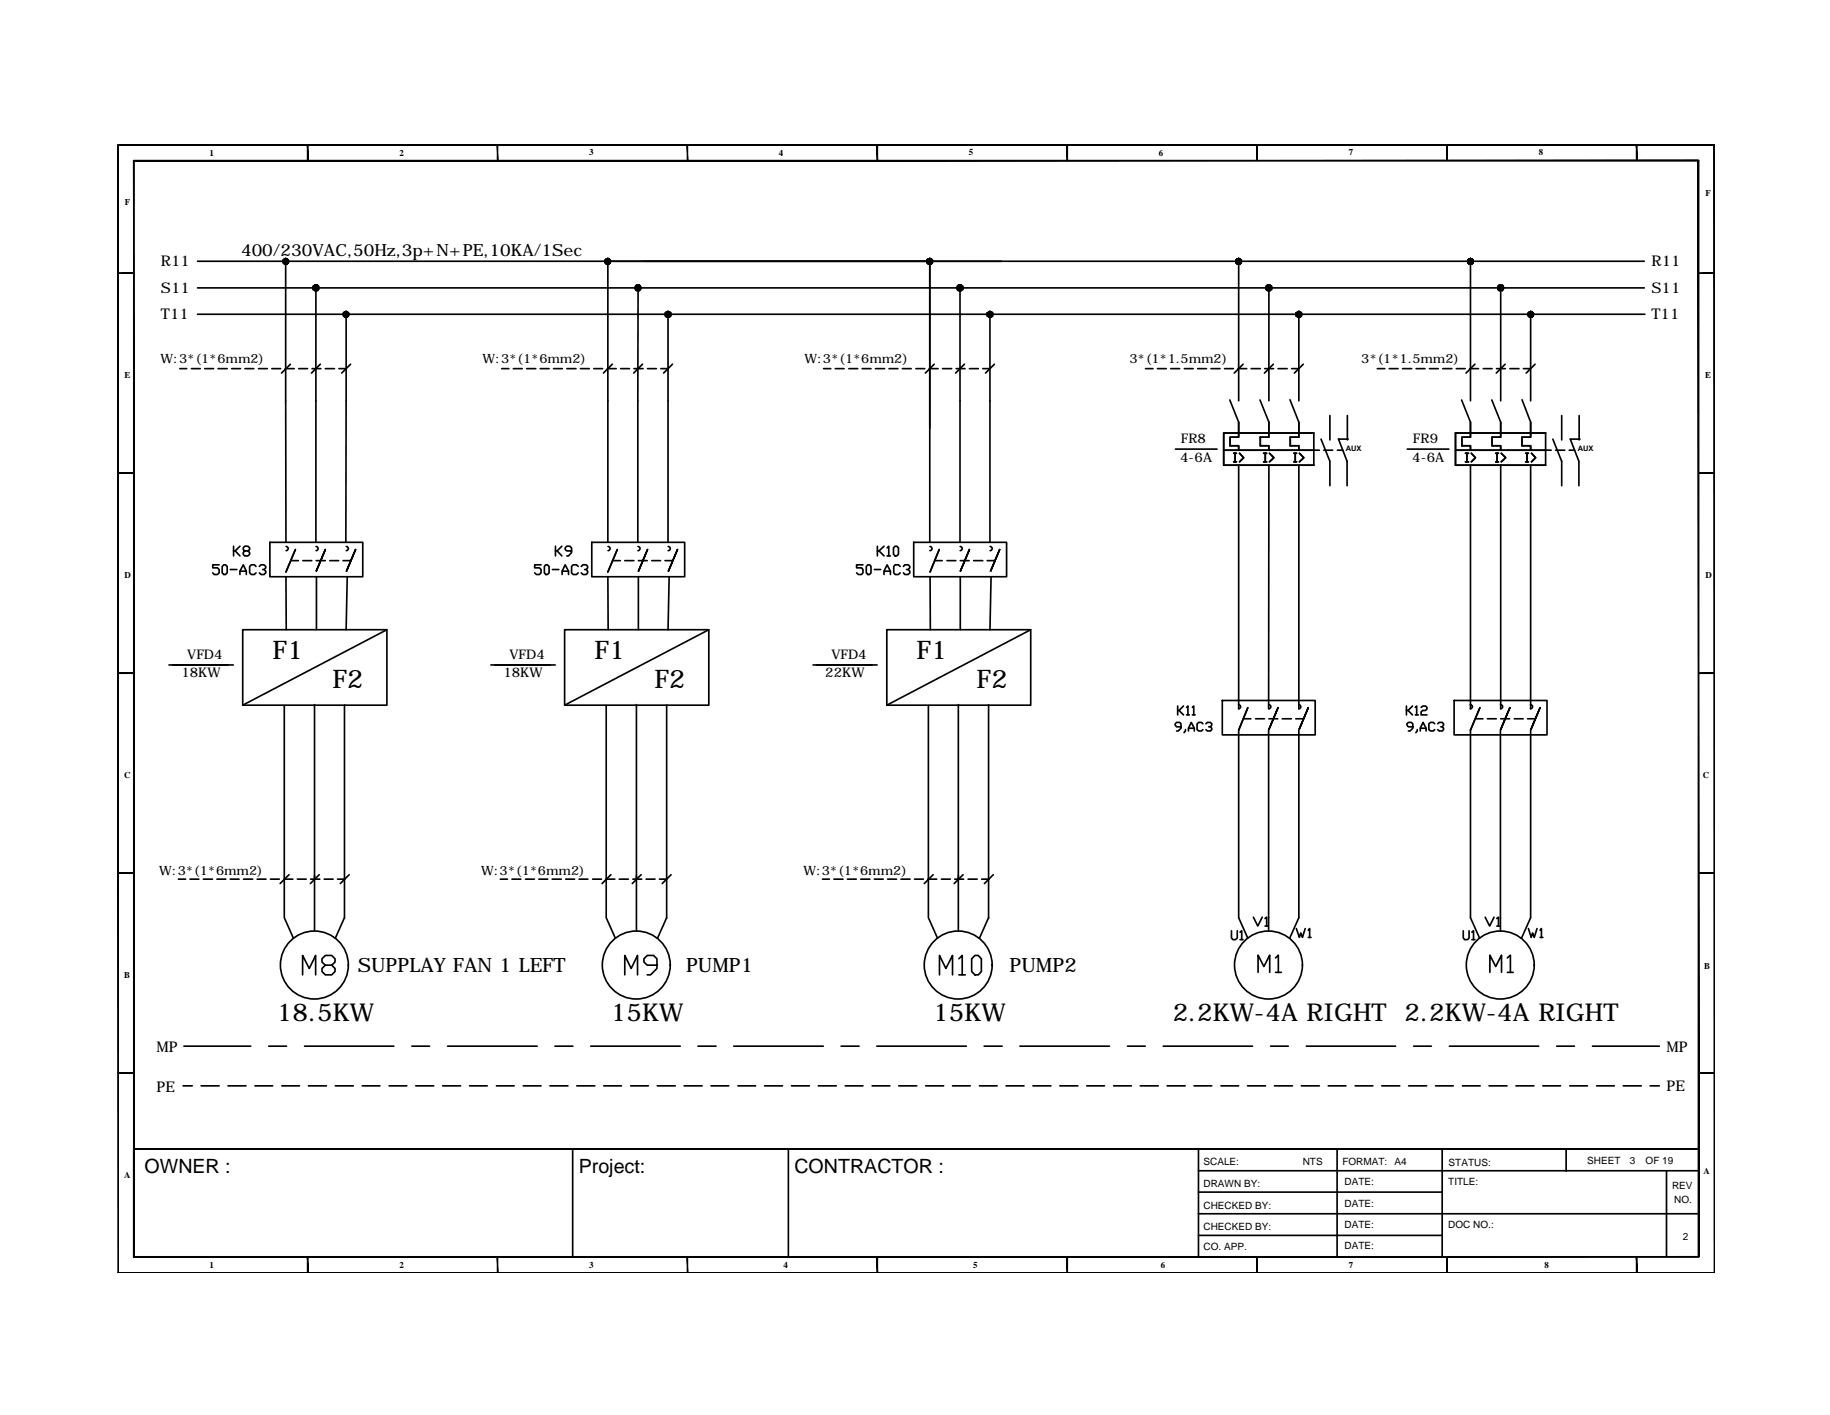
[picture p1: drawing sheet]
<svg xmlns="http://www.w3.org/2000/svg" width="279mm" height="216mm" viewBox="0 0 279 216" stroke-linecap="round" stroke-linejoin="round" font-family="sans-serif">
<!-- layer: FRAME -->
<g fill="#000" stroke="#000" stroke-width=".15">
<path d="M18 22.1v.1l243.8-.1zM18 22.2l243.8-.1v.1z"/>
<path d="M20.4 24.5l.1 167.3v-167.3zM20.4 24.5l.1 167.3h-.1z"/>
<path d="M46.9 22.1l.1 2.4v-2.4zM46.9 22.1l.1 2.4h-.1z"/>
<path d="M75.9 22.1l.1 2.4v-2.4zM75.9 22.1l.1 2.4h-.1z"/>
<path d="M104.9 22.1l.1 2.4v-2.4zM104.9 22.1l.1 2.4h-.1z"/>
<path d="M133.9 22.1l.1 2.4v-2.4zM133.9 22.1l.1 2.4h-.1z"/>
<path d="M162.9 22.1l.1 2.4v-2.4zM162.9 22.1l.1 2.4h-.1z"/>
<path d="M191.9 22.1l.1 2.4v-2.4zM191.9 22.1l.1 2.4h-.1z"/>
<path d="M220.9 22.1l.1 2.4v-2.4zM220.9 22.1l.1 2.4h-.1z"/>
<path d="M249.8 22.1l.2 2.4v-2.4zM249.8 22.1l.2 2.4h-.2z"/>
<path d="M20.4 24.6h238.9v-.1zM20.4 24.5h238.9l-238.9 .1z"/>
<path d="M261.7 22.1l.1 172.1zM261.7 22.1l.1 172.1z"/>
<path d="M18 41.6v.1l2.4-.1zM18 41.7l2.4-.1v.1z"/>
<path d="M259.3 41.6v.1l2.5-.1zM259.3 41.7l2.5-.1v.1z"/>
<path d="M18 72.1v.1l2.4-.1zM18 72.2l2.4-.1v.1z"/>
<path d="M259.3 72.1v.1l2.5-.1zM259.3 72.2l2.5-.1v.1z"/>
<path d="M18 102.6v.2l2.4-.2zM18 102.8l2.4-.2v.2z"/>
<path d="M259.3 102.6v.2l2.5-.2zM259.3 102.8l2.5-.2v.2z"/>
<path d="M18 133.2v.1l2.4-.1zM18 133.3l2.4-.1v.1z"/>
<path d="M259.3 133.2v.1l2.5-.1zM259.3 133.3l2.5-.1v.1z"/>
<path d="M18 163.7v.1l2.4-.1zM18 163.8l2.4-.1v.1z"/>
<path d="M259.3 163.7v.1l2.5-.1zM259.3 163.8l2.5-.1v.1z"/>
<path d="M18 22.1v172.1h.1zM18 22.1h.1v172.1z"/>
<path d="M20.4 191.7v.1l238.9-.1zM20.4 191.8l238.9-.1v.1z"/>
<path d="M46.9 191.8l.1 2.4v-2.4zM46.9 191.8l.1 2.4h-.1z"/>
<path d="M75.9 191.8l.1 2.4v-2.4zM75.9 191.8l.1 2.4h-.1z"/>
<path d="M104.9 191.8l.1 2.4v-2.4zM104.9 191.8l.1 2.4h-.1z"/>
<path d="M133.9 191.8v2.4h.1zM133.9 191.8h.1v2.4z"/>
<path d="M162.9 191.8l.1 2.4v-2.4zM162.9 191.8l.1 2.4h-.1z"/>
<path d="M191.9 191.8l.1 2.4v-2.4zM191.9 191.8l.1 2.4h-.1z"/>
<path d="M220.9 191.8l.1 2.4v-2.4zM220.9 191.8l.1 2.4h-.1z"/>
<path d="M249.8 191.8l.2 2.4v-2.4zM249.8 191.8l.2 2.4h-.2z"/>
<path d="M259.3 24.5v167.3h.1zM259.3 24.5h.1v167.3z"/>
<path d="M18 194.2h243.8zM18 194.2h243.8z"/>
</g>
<path d="M20.4 175.3h238.9zM20.4 175.3v16.5M183 178.6h76.2M183 175.3v16.5M183 181.9h37.2M183 185.2h76.2M183 188.5h37.2" fill="none" stroke="#000" stroke-width=".25"/>
<!-- layer: 0 -->
<g fill="none" stroke="#000" stroke-width=".25">
<path d="M30.2 39.9h220.9M43.6 39.9l.1 42.8M142 39.9v42.8M189.1 39.9v21.3M224.5 39.9v21.3M27.4 56.2h1.1M29.2 56.2h1.4M30.2 47.9h220.9M30.2 43.9h220.9M31.3 56.2h1.3M33.3 56.2h1.4M35.4 56.2h1.3"/>
<path d="M37.4 56.2h1.3M39.5 56.2h1.3M41.5 56.2h1.4M43.5 56.2h1.4M44.3 55.6l-1.3 1.3M45.6 56.2h1.4M47.6 56.2h1.4M48.2 43.9v38.8M48.9 55.6l-1.3 1.3M49.7 56.2h1.4M51.7 56.2h1.1M52.8 47.9v34.8"/>
<path d="M53.5 55.6l-1.3 1.3M76.6 56.2h1.1M78.4 56.2h1.3M80.4 56.2h1.4M82.5 56.2h1.3M84.5 56.2h1.4M86.5 56.2h1.4M88.6 56.2h1.4M90.6 56.2h1.4M92.7 56.2h1.4M93.5 55.6l-1.4 1.3M94.8 56.2h1.3"/>
<path d="M96.8 56.2h1.4M97.4 43.9v38.8M98.1 55.6l-1.4 1.3M98.9 56.2h1.3M100.9 56.2h1.1M102 47.9v34.8M102.7 55.6l-1.4 1.3M125.7 56.2h1.1M127.5 56.2h1.4M129.6 56.2h1.4M131.6 56.2h1.4M133.7 56.2h1.4"/>
<path d="M135.7 56.2h1.4M137.8 56.2h1.3M139.8 56.2h1.4M141.9 56.2h1.3M142.6 55.6l-1.3 1.3M143.9 56.2h1.4M146 56.2h1.3M146.6 43.9v38.8M147.2 55.6l-1.3 1.3M148 56.2h1.4M150 56.2h1.1M151.1 47.9v34.8"/>
<path d="M151.8 55.6l-1.3 1.3M174.9 56.2h1.1M176.7 56.2h1.4M178.7 56.2h1.4M180.8 56.2h1.4M182.9 56.2h1.3M184.9 56.2h1.4M187 56.2h1.3M189 56.2h1.3M189.8 55.6l-1.4 1.3M191 56.2h1.4M193.1 56.2h1.4"/>
<path d="M193.7 43.9v17.3M194.4 55.6l-1.3 1.3M195.1 56.2h1.4M197.2 56.2h1.1M198.3 47.9v13.3M199 55.6l-1.4 1.3M210.3 56.2h1.1M212.1 56.2h1.4M214.1 56.2h1.4M216.2 56.2h1.4M218.2 56.2h1.4M220.3 56.2h1.4"/>
<path d="M222.3 56.2h1.4M224.4 56.2h1.3M225.2 55.6l-1.4 1.3M226.5 56.2h1.3M228.5 56.2h1.3M229.1 43.9v17.3M229.8 55.6l-1.4 1.3M230.5 56.2h1.4M232.6 56.2h1.1M233.7 47.9v13.3M234.4 55.6l-1.4 1.3M142 65.3v-25.4h-49.2v42.8"/>
<path d="M186.8 66.1h13.8v4.9h-13.8zM186.8 68.7h13.8M189.1 64.4v2.3h-1.3v1.3M189.1 71v37.1M193.7 64.4v2.3h-1.3v1.3M193.7 71v37.1M198.3 64.4v2.3h-1.3v1.3M198.3 71v37.1a.32 .32 0 0 0 .3-.3 .32 .32 0 0 0-.3-.3M202.1 68.7h1.4M203 63.4v3.7M203 70.4v3.7M204.2 68.7h.8"/>
<path d="M204.4 67h1.4M205.7 70.4v3.7M205.7 63.4v3.7M222.2 66.1h13.8v4.9h-13.8zM222.2 68.7h13.8M224.5 64.4v2.3h-1.3v1.3M224.5 71v37.1M229.1 64.4v2.3h-1.3v1.3M229.1 71v37.1M233.7 64.4v2.3h-1.3v1.3M233.7 71v37.1M237.5 68.7h1.4"/>
<path d="M238.4 63.4v3.7M238.4 70.4v3.7M239.6 68.7h.8M239.7 67h1.5M241.1 70.4v3.7M241.1 63.4v3.7M37.1 96.1h22v11.5h-22zM41.2 82.7h14.2v5.3h-14.2zM43.7 88v8.1M43.7 83.4a.32 .32 0 0 1 .3 .3 .32 .32 0 0 1-.3 .3M44.4 85.5h1.2M45.1 83.8l-1.4 3.5"/>
<path d="M46.2 85.5h1.4M48.3 83.4a.32 .32 0 0 1 .3 .3 .32 .32 0 0 1-.3 .3M48.3 85.5h1.4M48.3 88v8.1M49.7 83.8l-1.5 3.5 1.5-3.5M50.3 85.5h1.4M52.4 85.5h1.2M52.9 83.4a.32 .32 0 0 1 .3 .3 .32 .32 0 0 1-.3 .3M53 88l-.2 8.1M54.3 83.8l-1.5 3.5 1.5-3.5M59.1 96.1l-22 11.5M86.2 96.1h22v11.5h-22z"/>
<path d="M90.4 82.7h14.1v5.3h-14.1zM92.8 88l.1 8.1M92.8 83.4a.32 .32 0 0 1 .3 .3 .32 .32 0 0 1-.3 .3M93.5 85.5h1.2M94.2 83.8l-1.4 3.5M95.4 85.5h1.4M97.4 83.4a.32 .32 0 0 1 .3 .3 .32 .32 0 0 1-.3 .3M97.5 85.5h1.3M97.5 88v8.1M98.9 83.8l-1.5 3.5 1.5-3.5M99.5 85.5h1.4M101.5 85.5h1.2"/>
<path d="M102 83.4a.32 .32 0 0 1 .3 .3 .32 .32 0 0 1-.3 .3M102.2 88l-.2 8.1M103.4 83.8l-1.4 3.5 1.4-3.5M108.2 96.1l-22 11.5M135.4 96.1h22v11.5h-22zM139.5 82.7h14.2v5.3h-14.2zM142 83.4a.32 .32 0 0 1 .3 .3 .32 .32 0 0 1-.3 .3M142 88v8.1M142.7 85.5h1.2M143.4 83.8l-1.4 3.5M144.6 85.5h1.3M146.6 83.4a.32 .32 0 0 1 .3 .3 .32 .32 0 0 1-.3 .3"/>
<path d="M146.6 85.5h1.4M146.6 88v8.1M148 83.8l-1.4 3.5 1.4-3.5M148.6 85.5h1.4M150.7 85.5h1.2M151.2 83.4a.32 .32 0 0 1 .3 .3 .32 .32 0 0 1-.3 .3M151.3 88l-.2 8.1M152.6 83.8l-1.4 3.5 1.4-3.5M157.4 96.1l-22 11.5M25.8 101.5h9.8M43.4 107.6v32.3M48 107.5v34.6"/>
<path d="M52.6 107.6v32.5M74.9 101.5h9.9M92.6 107.6v32.3M97.2 107.5v34.6M101.8 107.6v32.5M124.1 101.5h9.8M141.7 107.6v32.3M146.3 107.5v34.6M150.9 107.6v32.5M186.6 106.9h14.2v5.2h-14.2zM189.1 107.5a.32 .32 0 0 1 .3 .3 .32 .32 0 0 1-.3 .3M189.8 109.7h1.2"/>
<path d="M190.5 108l-1.4 3.4v28.6M191.7 109.7h1.4M193.7 111.4v28.6M193.7 107.5a.32 .32 0 0 1 .3 .3 .32 .32 0 0 1-.3 .3M193.7 109.7h1.4M195.1 108l-1.4 3.4 1.4-3.4M195.8 109.7h1.4M197.8 109.7h1.2M198.3 111.4v28.6M199.7 108l-1.4 3.4 1.4-3.4M222 106.9h14.2v5.2h-14.2zM224.5 107.5a.32 .32 0 0 1 .3 .3 .32 .32 0 0 1-.3 .3"/>
<path d="M225.2 109.7h1.2M225.9 108l-1.4 3.4v28.6M227.1 109.7h1.3M229.1 111.4v28.6M229.1 107.5a.32 .32 0 0 1 .3 .3 .32 .32 0 0 1-.3 .3M229.1 109.7h1.4M230.5 108l-1.4 3.4 1.4-3.4M231.2 109.7h1.4M233.2 109.7h1.2M233.7 107.5a.32 .32 0 0 1 .3 .3 .32 .32 0 0 1-.3 .3M233.7 111.4v28.6M235.1 108l-1.4 3.4 1.4-3.4"/>
<path d="M27.2 134.1h1.1M29 134.1h1.4M31 134.1h1.4M33.1 134.1h1.4M35.2 134.1h1.3M37.2 134.1h1.4M39.3 134.1h1.3M41.3 134.1h1.3M43.4 134.1h1.3M44.1 133.5l-1.3 1.3M45.4 134.1h1.4M47.4 134.1h1.4"/>
<path d="M48.7 133.5l-1.3 1.3M49.5 134.1h1.4M51.5 134.1h1.1M53.3 133.5l-1.3 1.3M76.4 134.1h1.1M78.2 134.1h1.3M80.2 134.1h1.4M82.3 134.1h1.3M84.3 134.1h1.4M86.4 134.1h1.3M88.4 134.1h1.4M90.5 134.1h1.3"/>
<path d="M92.5 134.1h1.4M93.3 133.5l-1.4 1.3M94.5 134.1h1.4M96.6 134.1h1.4M97.9 133.5l-1.4 1.3M98.7 134.1h1.3M100.7 134.1h1.1M102.5 133.5l-1.4 1.3M125.6 134.1h1M127.3 134.1h1.4M129.4 134.1h1.3M131.4 134.1h1.4"/>
<path d="M133.5 134.1h1.3M135.5 134.1h1.4M137.6 134.1h1.4M139.6 134.1h1.4M141.7 134.1h1.3M142.5 133.5l-1.4 1.3M143.7 134.1h1.4M145.8 134.1h1.3M147 133.5l-1.3 1.3M147.8 134.1h1.4M149.9 134.1h1.1M151.7 133.5l-1.4 1.3"/>
<path d="M28.1 159.6h10.2M41 159.6h2.7M43.4 140l1.4 3.2M46.5 159.6h13.6M52.6 140l-1.4 3.2M62.9 159.6h2.7M68.3 159.6h13.7M84.7 159.6h2.8M90.2 159.6h13.7M92.6 140l1.4 3.2M101.8 140l-1.4 3.2M106.6 159.6h2.7"/>
<path d="M112 159.6h13.7M128.4 159.6h2.8M133.9 159.6h13.6M141.7 140l1.4 3.2M150.3 159.6h2.7M150.9 140l-1.4 3.2M155.7 159.6h13.7M172.1 159.6h2.8M177.6 159.6h13.6M194 159.6h2.7M199.4 159.6h13.7M215.8 159.6h2.7"/>
<path d="M221.3 159.6h13.6M237.7 159.6h2.7M243.1 159.6h10.2M28 165.7h1.4M30.7 165.7h2.8M34.8 165.7h2.8M38.9 165.7h2.7M43 165.7h2.7M47.1 165.7h2.7M51.2 165.7h2.7M55.3 165.7h2.7M59.4 165.7h2.7"/>
<path d="M63.5 165.7h2.7M67.6 165.7h2.7M71.7 165.7h2.7M75.8 165.7h2.7M79.9 165.7h2.7M84 165.7h2.7M87.4 175.3v16.4M88.1 165.7h2.7M92.2 165.7h2.7M96.3 165.7h2.7M100.3 165.7h2.8M104.5 165.7h2.7"/>
<path d="M108.6 165.7h2.7M112.7 165.7h2.7M116.7 165.7h2.8M120.4 175.3v16.4M120.8 165.7h2.8M124.9 165.7h2.8M129 165.7h2.8M133.2 165.7h2.7M137.2 165.7h2.8M141.3 165.7h2.8M145.4 165.7h2.7M149.5 165.7h2.7"/>
<path d="M153.6 165.7h2.8M157.7 165.7h2.8M161.8 165.7h2.8M165.9 165.7h2.7M170 165.7h2.7M174.1 165.7h2.7M178.2 165.7h2.7M182.3 165.7h2.7M186.4 165.7h2.7M190.5 165.7h2.7M194.6 165.7h2.7M198.7 165.7h2.7"/>
<path d="M202.8 165.7h2.7M204.1 175.3v16.5M206.9 165.7h2.7M211 165.7h2.7M215.1 165.7h2.7M219.2 165.7h2.7M220.2 175.3v16.5M223.3 165.7h2.7M227.3 165.7h2.8M231.5 165.7h2.7M235.6 165.7h2.7M239.1 175.4v3.3"/>
<path d="M239.7 165.7h2.7M243.8 165.7h2.7M247.8 165.7h2.8M251.9 165.7h1.4M254.4 178.6v13.2"/>
<circle cx="48" cy="147.2" r="5.2"/>
<circle cx="97.1" cy="147.2" r="5.2"/>
<circle cx="146.3" cy="147.2" r="5.2"/>
<circle cx="193.7" cy="147.2" r="5.2"/>
<circle cx="229.1" cy="147.2" r="5.2"/>
</g>
<!-- layer: SYMBOL -->
<g fill="none" stroke="#000" stroke-width=".25">
<path d="M179.5 68.5h6.3M187.8 61l1.3 3.4M192.4 61l1.3 3.4M196.9 61l1.4 3.4M201.7 67l1.3 3.4M204.4 67l1.3 3.4M214.9 68.5h6.3M223.2 61l1.3 3.4M227.8 61l1.3 3.4M232.4 61l1.3 3.4M237.1 67l1.3 3.4M239.7 67l1.4 3.4"/>
<path d="M26.3 101.5h8.5M75.5 101.5h8.5M124.7 101.5h8.5"/>
</g>
<!-- layer: 0 -->
<g fill="#000" stroke="#000" stroke-width=".15">
<path d="M43.2 39.9v.2l.4-.2zM43.2 40.1l.4-.2-.2 .4zM43.6 39.9l-.2 .4 .2 .1z"/>
<path d="M43.2 39.9v.2l.4-.2zM43.2 40.1l.4-.2-.2 .4zM43.6 39.9l-.2 .4 .2 .1z"/>
<path d="M43.3 39.9v.2l.3-.2zM43.3 40.1l.3-.2-.2 .3zM43.6 39.9l-.2 .3h.2z"/>
<path d="M43.3 39.9v.2l.3-.2zM43.3 40.1l.3-.2-.2 .3zM43.6 39.9l-.2 .3h.2z"/>
<path d="M43.4 39.6l.2 .3v-.4zM43.4 39.6l.2 .3-.3-.2zM43.3 39.7v.2h.3z"/>
<path d="M43.4 39.5l.2 .4v-.5zM43.4 39.5l.2 .4-.4-.2zM43.2 39.7v.2h.4z"/>
<path d="M43.4 39.6l.2 .3v-.4zM43.4 39.6l.2 .3-.3-.2zM43.3 39.7v.2h.3z"/>
<path d="M43.4 39.5l.2 .4v-.5zM43.4 39.5l.2 .4-.4-.2zM43.2 39.7v.2h.4z"/>
<path d="M43.6 39.9h.4v-.2zM43.8 39.6l.2 .1-.4 .2zM43.6 39.5v.4l.2-.3z"/>
<path d="M43.6 39.9h.4v-.2zM43.8 39.6l.2 .1-.4 .2zM43.6 39.5v.4l.2-.3z"/>
<path d="M43.6 39.9h.5l-.1-.2zM43.9 39.5l.1 .2-.4 .2zM43.6 39.4v.5l.3-.4z"/>
<path d="M43.6 39.9h.5l-.1-.2zM43.9 39.5l.1 .2-.4 .2zM43.6 39.4v.5l.3-.4z"/>
<path d="M92.3 39.9l.1 .2 .4-.2zM92.4 40.1l.4-.2-.2 .4zM92.8 39.9l-.2 .4 .2 .1z"/>
<path d="M92.3 39.9l.1 .2 .4-.2zM92.4 40.1l.4-.2-.2 .4zM92.8 39.9l-.2 .4 .2 .1z"/>
<path d="M92.4 39.9l.1 .2 .3-.2zM92.5 40.1l.3-.2-.2 .3zM92.8 39.9l-.2 .3h.2z"/>
<path d="M92.4 39.9l.1 .2 .3-.2zM92.5 40.1l.3-.2-.2 .3zM92.8 39.9l-.2 .3h.2z"/>
<path d="M92.6 39.6l.2 .3v-.4zM92.6 39.6l.2 .3-.3-.2zM92.5 39.7l-.1 .2h.4z"/>
<path d="M92.6 39.5l.2 .4v-.5zM92.6 39.5l.2 .4-.4-.2zM92.4 39.7l-.1 .2h.5z"/>
<path d="M92.6 39.6l.2 .3v-.4zM92.6 39.6l.2 .3-.3-.2zM92.5 39.7l-.1 .2h.4z"/>
<path d="M92.6 39.5l.2 .4v-.5zM92.6 39.5l.2 .4-.4-.2zM92.4 39.7l-.1 .2h.5z"/>
<path d="M92.8 39.9h.3v-.2zM93 39.6l.1 .1-.3 .2zM92.8 39.5v.4l.2-.3z"/>
<path d="M92.8 39.9h.3v-.2zM93 39.6l.1 .1-.3 .2zM92.8 39.5v.4l.2-.3z"/>
<path d="M92.8 39.9h.5l-.1-.2zM93 39.5l.2 .2-.4 .2zM92.8 39.4v.5l.2-.4z"/>
<path d="M92.8 39.9h.5l-.1-.2zM93 39.5l.2 .2-.4 .2zM92.8 39.4v.5l.2-.4z"/>
<path d="M141.5 39.9v.2l.5-.2zM141.5 40.1l.5-.2-.3 .4zM142 39.9l-.3 .4 .3 .1z"/>
<path d="M141.5 39.9v.2l.5-.2zM141.5 40.1l.5-.2-.3 .4zM142 39.9l-.3 .4 .3 .1z"/>
<path d="M141.6 39.9v.2l.4-.2zM141.6 40.1l.4-.2-.2 .3zM142 39.9l-.2 .3h.2z"/>
<path d="M141.6 39.9v.2l.4-.2zM141.6 40.1l.4-.2-.2 .3zM142 39.9l-.2 .3h.2z"/>
<path d="M141.8 39.6l.2 .3v-.4zM141.6 39.7l.2-.1 .2 .3zM141.6 39.7v.2h.4z"/>
<path d="M141.7 39.5l.3 .4v-.5zM141.7 39.5l.3 .4-.5-.2zM141.5 39.7v.2h.5z"/>
<path d="M141.8 39.6l.2 .3v-.4zM141.6 39.7l.2-.1 .2 .3zM141.6 39.7v.2h.4z"/>
<path d="M141.7 39.5l.3 .4v-.5zM141.7 39.5l.3 .4-.5-.2zM141.5 39.7v.2h.5z"/>
<path d="M142 39.9h.3v-.2zM142.1 39.6l.2 .1-.3 .2zM142 39.5v.4l.1-.3z"/>
<path d="M142 39.9h.3v-.2zM142.1 39.6l.2 .1-.3 .2zM142 39.5v.4l.1-.3z"/>
<path d="M142 39.9h.4v-.2zM142.2 39.5l.2 .2-.4 .2zM142 39.4v.5l.2-.4z"/>
<path d="M142 39.9h.4v-.2zM142.2 39.5l.2 .2-.4 .2zM142 39.4v.5l.2-.4z"/>
<path d="M188.7 39.9v.2l.4-.2zM188.7 40.1l.4-.2-.2 .4zM189.1 39.9l-.2 .4 .2 .1z"/>
<path d="M188.7 39.9v.2l.4-.2zM188.7 40.1l.4-.2-.2 .4zM189.1 39.9l-.2 .4 .2 .1z"/>
<path d="M188.7 39.9l.1 .2 .3-.2zM188.8 40.1l.3-.2-.2 .3zM189.1 39.9l-.2 .3h.2z"/>
<path d="M188.7 39.9l.1 .2 .3-.2zM188.8 40.1l.3-.2-.2 .3zM189.1 39.9l-.2 .3h.2z"/>
<path d="M188.9 39.6l.2 .3v-.4zM188.8 39.7l.1-.1 .2 .3zM188.8 39.7l-.1 .2h.4z"/>
<path d="M188.9 39.5l.2 .4v-.5zM188.9 39.5l.2 .4-.4-.2zM188.7 39.7v.2h.4z"/>
<path d="M188.9 39.6l.2 .3v-.4zM188.8 39.7l.1-.1 .2 .3zM188.8 39.7l-.1 .2h.4z"/>
<path d="M188.9 39.5l.2 .4v-.5zM188.9 39.5l.2 .4-.4-.2zM188.7 39.7v.2h.4z"/>
<path d="M189.1 39.9h.4l-.1-.2zM189.3 39.6l.1 .1-.3 .2zM189.1 39.5v.4l.2-.3z"/>
<path d="M189.1 39.9h.4l-.1-.2zM189.3 39.6l.1 .1-.3 .2zM189.1 39.5v.4l.2-.3z"/>
<path d="M189.1 39.9h.5l-.1-.2zM189.4 39.5l.1 .2-.4 .2zM189.1 39.4v.5l.3-.4z"/>
<path d="M189.1 39.9h.5l-.1-.2zM189.4 39.5l.1 .2-.4 .2zM189.1 39.4v.5l.3-.4z"/>
<path d="M224 39.9l.1 .2 .4-.2zM224.1 40.1l.4-.2-.2 .4zM224.5 39.9l-.2 .4 .2 .1z"/>
<path d="M224 39.9l.1 .2 .4-.2zM224.1 40.1l.4-.2-.2 .4zM224.5 39.9l-.2 .4 .2 .1z"/>
<path d="M224.1 39.9l.1 .2 .3-.2zM224.2 40.1l.3-.2-.2 .3zM224.5 39.9l-.2 .3h.2z"/>
<path d="M224.1 39.9l.1 .2 .3-.2zM224.2 40.1l.3-.2-.2 .3zM224.5 39.9l-.2 .3h.2z"/>
<path d="M224.3 39.6l.2 .3v-.4zM224.3 39.6l.2 .3-.3-.2zM224.2 39.7l-.1 .2h.4z"/>
<path d="M224.3 39.5l.2 .4v-.5zM224.3 39.5l.2 .4-.4-.2zM224.1 39.7l-.1 .2h.5z"/>
<path d="M224.3 39.6l.2 .3v-.4zM224.3 39.6l.2 .3-.3-.2zM224.2 39.7l-.1 .2h.4z"/>
<path d="M224.3 39.5l.2 .4v-.5zM224.3 39.5l.2 .4-.4-.2zM224.1 39.7l-.1 .2h.5z"/>
<path d="M224.5 39.9h.4l-.1-.2zM224.7 39.6l.1 .1-.3 .2zM224.5 39.5v.4l.2-.3z"/>
<path d="M224.5 39.9h.4l-.1-.2zM224.7 39.6l.1 .1-.3 .2zM224.5 39.5v.4l.2-.3z"/>
<path d="M224.5 39.9h.5l-.1-.2zM224.8 39.5l.1 .2-.4 .2zM224.5 39.4v.5l.3-.4z"/>
<path d="M224.5 39.9h.5l-.1-.2zM224.8 39.5l.1 .2-.4 .2zM224.5 39.4v.5l.3-.4z"/>
<path d="M43.6 39.9v.3h.2zM43.6 39.9l.4 .2-.2 .1zM43.6 39.9l.4 .2v-.2z"/>
<path d="M43.6 39.9v.5l.3-.1zM43.6 39.9l.4 .2-.1 .2zM43.6 39.9l.4 .2 .1-.2z"/>
<path d="M43.6 39.9v.3h.2zM43.6 39.9l.4 .2-.2 .1zM43.6 39.9l.4 .2v-.2z"/>
<path d="M43.6 39.9v.5l.3-.1zM43.6 39.9l.4 .2-.1 .2zM43.6 39.9l.4 .2 .1-.2z"/>
<path d="M47.8 43.9v.3l.4-.3zM47.8 44.2l.4-.3-.2 .5zM48.2 43.9l-.2 .5h.2z"/>
<path d="M47.8 43.9v.3l.4-.3zM47.8 44.2l.4-.3-.2 .5zM48.2 43.9l-.2 .5h.2z"/>
<path d="M47.9 43.9v.2l.3-.2zM47.9 44.1l.3-.2-.1 .3zM48.2 43.9l-.1 .3 .1 .1z"/>
<path d="M47.9 43.9v.2l.3-.2zM47.9 44.1l.3-.2-.1 .3zM48.2 43.9l-.1 .3 .1 .1z"/>
<path d="M48.1 43.6l.1 .3v-.4zM48.1 43.6l.1 .3-.3-.1zM47.9 43.8v.1h.3z"/>
<path d="M48.2 43.9v.4l.2-.1zM48.2 43.9l.4 .2-.2 .1zM48.2 43.9l.4 .2v-.2z"/>
<path d="M48 43.5l.2 .4v-.4zM47.8 43.7l.2-.2 .2 .4zM47.8 43.7v.2h.4z"/>
<path d="M48.2 43.9v.5h.3zM48.2 43.9l.5 .3-.2 .2zM48.2 43.9l.5 .3v-.3z"/>
<path d="M48.1 43.6l.1 .3v-.4zM48.1 43.6l.1 .3-.3-.1zM47.9 43.8v.1h.3z"/>
<path d="M48.2 43.9v.4l.2-.1zM48.2 43.9l.4 .2-.2 .1zM48.2 43.9l.4 .2v-.2z"/>
<path d="M48 43.5l.2 .4v-.4zM47.8 43.7l.2-.2 .2 .4zM47.8 43.7v.2h.4z"/>
<path d="M48.2 43.9v.5h.3zM48.2 43.9l.5 .3-.2 .2zM48.2 43.9l.5 .3v-.3z"/>
<path d="M48.2 43.9h.4v-.1zM48.4 43.6l.2 .2-.4 .1zM48.2 43.5v.4l.2-.3z"/>
<path d="M48.2 43.9h.4v-.1zM48.4 43.6l.2 .2-.4 .1zM48.2 43.5v.4l.2-.3z"/>
<path d="M48.2 43.9h.5v-.2zM48.5 43.5l.2 .2-.5 .2zM48.2 43.5v.4l.3-.4z"/>
<path d="M48.2 43.9h.5v-.2zM48.5 43.5l.2 .2-.5 .2zM48.2 43.5v.4l.3-.4z"/>
<path d="M52.3 47.9l.1 .3 .4-.3zM52.4 48.2l.4-.3-.2 .5zM52.8 47.9l-.2 .5 .2 .1z"/>
<path d="M52.3 47.9l.1 .3 .4-.3zM52.4 48.2l.4-.3-.2 .5zM52.8 47.9l-.2 .5 .2 .1z"/>
<path d="M52.5 47.9v.3l.3-.3zM52.5 48.2l.3-.3-.2 .4zM52.8 47.9l-.2 .4h.2z"/>
<path d="M52.5 47.9v.3l.3-.3zM52.5 48.2l.3-.3-.2 .4zM52.8 47.9l-.2 .4h.2z"/>
<path d="M52.6 47.7l.2 .2v-.3zM52.6 47.7l.2 .2-.3-.1zM52.5 47.8v.1h.3z"/>
<path d="M52.8 47.9v.4h.2zM52.8 47.9l.3 .3-.1 .1zM52.8 47.9l.3 .3 .1-.3z"/>
<path d="M52.6 47.6l.2 .3v-.4zM52.6 47.6l.2 .3-.4-.2zM52.4 47.7l-.1 .2h.5z"/>
<path d="M52.8 47.9v.6l.3-.1zM52.8 47.9l.4 .3-.1 .2zM52.8 47.9l.4 .3 .1-.3z"/>
<path d="M52.6 47.7l.2 .2v-.3zM52.6 47.7l.2 .2-.3-.1zM52.5 47.8v.1h.3z"/>
<path d="M52.8 47.9v.4h.2zM52.8 47.9l.3 .3-.1 .1zM52.8 47.9l.3 .3 .1-.3z"/>
<path d="M52.6 47.6l.2 .3v-.4zM52.6 47.6l.2 .3-.4-.2zM52.4 47.7l-.1 .2h.5z"/>
<path d="M52.8 47.9v.6l.3-.1zM52.8 47.9l.4 .3-.1 .2zM52.8 47.9l.4 .3 .1-.3z"/>
<path d="M52.8 47.9h.4l-.1-.1zM53 47.7l.1 .1-.3 .1zM52.8 47.6v.3l.2-.2z"/>
<path d="M52.8 47.9h.4l-.1-.1zM53 47.7l.1 .1-.3 .1zM52.8 47.6v.3l.2-.2z"/>
<path d="M52.8 47.9h.5l-.1-.2zM53.1 47.6l.1 .1-.4 .2zM52.8 47.5v.4l.3-.3z"/>
<path d="M52.8 47.9h.5l-.1-.2zM53.1 47.6l.1 .1-.4 .2zM52.8 47.5v.4l.3-.3z"/>
<path d="M92.8 39.9v.3h.2zM92.8 39.9l.3 .2-.1 .1zM92.8 39.9l.3 .2v-.2z"/>
<path d="M92.8 39.9v.5l.2-.1zM92.8 39.9l.4 .2-.2 .2zM92.8 39.9l.4 .2 .1-.2z"/>
<path d="M92.8 39.9v.3h.2zM92.8 39.9l.3 .2-.1 .1zM92.8 39.9l.3 .2v-.2z"/>
<path d="M92.8 39.9v.5l.2-.1zM92.8 39.9l.4 .2-.2 .2zM92.8 39.9l.4 .2 .1-.2z"/>
<path d="M96.9 43.9l.1 .3 .4-.3zM97 44.2l.4-.3-.2 .5zM97.4 43.9l-.2 .5h.2z"/>
<path d="M96.9 43.9l.1 .3 .4-.3zM97 44.2l.4-.3-.2 .5zM97.4 43.9l-.2 .5h.2z"/>
<path d="M97 43.9l.1 .2 .3-.2zM97.1 44.1l.3-.2-.2 .3zM97.4 43.9l-.2 .3 .2 .1z"/>
<path d="M97 43.9l.1 .2 .3-.2zM97.1 44.1l.3-.2-.2 .3zM97.4 43.9l-.2 .3 .2 .1z"/>
<path d="M97.2 43.6l.2 .3v-.4zM97.2 43.6l.2 .3-.3-.1zM97.1 43.8l-.1 .1h.4z"/>
<path d="M97.4 43.9v.4l.2-.1zM97.4 43.9l.3 .2-.1 .1zM97.4 43.9l.3 .2 .1-.2z"/>
<path d="M97.2 43.5l.2 .4v-.4zM97.2 43.5l.2 .4-.4-.2zM97 43.7l-.1 .2h.5z"/>
<path d="M97.4 43.9v.5h.2zM97.4 43.9l.4 .3-.2 .2zM97.4 43.9l.4 .3 .1-.3z"/>
<path d="M97.2 43.6l.2 .3v-.4zM97.2 43.6l.2 .3-.3-.1zM97.1 43.8l-.1 .1h.4z"/>
<path d="M97.4 43.9v.4l.2-.1zM97.4 43.9l.3 .2-.1 .1zM97.4 43.9l.3 .2 .1-.2z"/>
<path d="M97.2 43.5l.2 .4v-.4zM97.2 43.5l.2 .4-.4-.2zM97 43.7l-.1 .2h.5z"/>
<path d="M97.4 43.9v.5h.2zM97.4 43.9l.4 .3-.2 .2zM97.4 43.9l.4 .3 .1-.3z"/>
<path d="M97.4 43.9h.4l-.1-.1zM97.6 43.6l.1 .2-.3 .1zM97.4 43.5v.4l.2-.3z"/>
<path d="M97.4 43.9h.4l-.1-.1zM97.6 43.6l.1 .2-.3 .1zM97.4 43.5v.4l.2-.3z"/>
<path d="M97.4 43.9h.5l-.1-.2zM97.6 43.5l.2 .2-.4 .2zM97.4 43.5v.4l.2-.4z"/>
<path d="M97.4 43.9h.5l-.1-.2zM97.6 43.5l.2 .2-.4 .2zM97.4 43.5v.4l.2-.4z"/>
<path d="M101.5 47.9l.1 .3 .4-.3zM101.6 48.2l.4-.3-.3 .5zM102 47.9l-.3 .5 .3 .1z"/>
<path d="M101.5 47.9l.1 .3 .4-.3zM101.6 48.2l.4-.3-.3 .5zM102 47.9l-.3 .5 .3 .1z"/>
<path d="M101.6 47.9l.1 .3 .3-.3zM101.7 48.2l.3-.3-.2 .4zM102 47.9l-.2 .4h.2z"/>
<path d="M101.6 47.9l.1 .3 .3-.3zM101.7 48.2l.3-.3-.2 .4zM102 47.9l-.2 .4h.2z"/>
<path d="M101.8 47.7l.2 .2v-.3zM101.7 47.8l.1-.1 .2 .2zM101.7 47.8l-.1 .1h.4z"/>
<path d="M102 47.9v.4h.2zM102 47.9l.3 .3-.1 .1zM102 47.9l.3 .3 .1-.3z"/>
<path d="M101.7 47.6l.3 .3v-.4zM101.7 47.6l.3 .3-.4-.2zM101.6 47.7l-.1 .2h.5z"/>
<path d="M102 47.9v.6l.2-.1zM102 47.9l.4 .3-.2 .2zM102 47.9l.4 .3 .1-.3z"/>
<path d="M101.8 47.7l.2 .2v-.3zM101.7 47.8l.1-.1 .2 .2zM101.7 47.8l-.1 .1h.4z"/>
<path d="M102 47.9v.4h.2zM102 47.9l.3 .3-.1 .1zM102 47.9l.3 .3 .1-.3z"/>
<path d="M101.7 47.6l.3 .3v-.4zM101.7 47.6l.3 .3-.4-.2zM101.6 47.7l-.1 .2h.5z"/>
<path d="M102 47.9v.6l.2-.1zM102 47.9l.4 .3-.2 .2zM102 47.9l.4 .3 .1-.3z"/>
<path d="M102 47.9h.4l-.1-.1zM102.2 47.7l.1 .1-.3 .1zM102 47.6v.3l.2-.2z"/>
<path d="M102 47.9h.4l-.1-.1zM102.2 47.7l.1 .1-.3 .1zM102 47.6v.3l.2-.2z"/>
<path d="M102 47.9h.5l-.1-.2zM102.2 47.6l.2 .1-.4 .2zM102 47.5v.4l.2-.3z"/>
<path d="M102 47.9h.5l-.1-.2zM102.2 47.6l.2 .1-.4 .2zM102 47.5v.4l.2-.3z"/>
<path d="M142 39.9v.3h.1zM142 39.9l.3 .2-.2 .1zM142 39.9l.3 .2v-.2z"/>
<path d="M142 39.9v.5l.2-.1zM142 39.9l.4 .2-.2 .2zM142 39.9l.4 .2v-.2z"/>
<path d="M142 39.9v.3h.1zM142 39.9l.3 .2-.2 .1zM142 39.9l.3 .2v-.2z"/>
<path d="M142 39.9v.5l.2-.1zM142 39.9l.4 .2-.2 .2zM142 39.9l.4 .2v-.2z"/>
<path d="M146.1 43.9v.3l.5-.3zM146.1 44.2l.5-.3-.3 .5zM146.6 43.9l-.3 .5h.3z"/>
<path d="M146.1 43.9v.3l.5-.3zM146.1 44.2l.5-.3-.3 .5zM146.6 43.9l-.3 .5h.3z"/>
<path d="M146.2 43.9v.2l.4-.2zM146.2 44.1l.4-.2-.2 .3zM146.6 43.9l-.2 .3 .2 .1z"/>
<path d="M146.2 43.9v.2l.4-.2zM146.2 44.1l.4-.2-.2 .3zM146.6 43.9l-.2 .3 .2 .1z"/>
<path d="M146.4 43.6l.2 .3v-.4zM146.4 43.6l.2 .3-.4-.1zM146.2 43.8v.1h.4z"/>
<path d="M146.6 43.9v.4l.1-.1zM146.6 43.9l.3 .2-.2 .1zM146.6 43.9l.3 .2v-.2z"/>
<path d="M146.3 43.5l.3 .4v-.4zM146.3 43.5l.3 .4-.5-.2zM146.1 43.7v.2h.5z"/>
<path d="M146.6 43.9v.5h.2zM146.6 43.9l.4 .3-.2 .2zM146.6 43.9l.4 .3v-.3z"/>
<path d="M146.4 43.6l.2 .3v-.4zM146.4 43.6l.2 .3-.4-.1zM146.2 43.8v.1h.4z"/>
<path d="M146.6 43.9v.4l.1-.1zM146.6 43.9l.3 .2-.2 .1zM146.6 43.9l.3 .2v-.2z"/>
<path d="M146.3 43.5l.3 .4v-.4zM146.3 43.5l.3 .4-.5-.2zM146.1 43.7v.2h.5z"/>
<path d="M146.6 43.9v.5h.2zM146.6 43.9l.4 .3-.2 .2zM146.6 43.9l.4 .3v-.3z"/>
<path d="M146.6 43.9h.3v-.1zM146.7 43.6l.2 .2-.3 .1zM146.6 43.5v.4l.1-.3z"/>
<path d="M146.6 43.9h.3v-.1zM146.7 43.6l.2 .2-.3 .1zM146.6 43.5v.4l.1-.3z"/>
<path d="M146.6 43.9h.4v-.2zM146.8 43.5l.2 .2-.4 .2zM146.6 43.5v.4l.2-.4z"/>
<path d="M146.6 43.9h.4v-.2zM146.8 43.5l.2 .2-.4 .2zM146.6 43.5v.4l.2-.4z"/>
<path d="M150.7 47.9v.3l.4-.3zM150.7 48.2l.4-.3-.2 .5zM151.1 47.9l-.2 .5 .2 .1z"/>
<path d="M150.7 47.9v.3l.4-.3zM150.7 48.2l.4-.3-.2 .5zM151.1 47.9l-.2 .5 .2 .1z"/>
<path d="M150.8 47.9v.3l.3-.3zM150.8 48.2l.3-.3-.1 .4zM151.1 47.9l-.1 .4h.1z"/>
<path d="M150.8 47.9v.3l.3-.3zM150.8 48.2l.3-.3-.1 .4zM151.1 47.9l-.1 .4h.1z"/>
<path d="M151 47.7l.1 .2v-.3zM151 47.7l.1 .2-.3-.1zM150.8 47.8v.1h.3z"/>
<path d="M151.1 47.9v.4h.3zM151.1 47.9l.4 .3-.1 .1zM151.1 47.9l.4 .3v-.3z"/>
<path d="M150.9 47.6l.2 .3v-.4zM150.7 47.7l.2-.1 .2 .3zM150.7 47.7v.2h.4z"/>
<path d="M151.1 47.9v.6l.3-.1zM151.1 47.9l.5 .3-.2 .2zM151.1 47.9l.5 .3v-.3z"/>
<path d="M151 47.7l.1 .2v-.3zM151 47.7l.1 .2-.3-.1zM150.8 47.8v.1h.3z"/>
<path d="M151.1 47.9v.4h.3zM151.1 47.9l.4 .3-.1 .1zM151.1 47.9l.4 .3v-.3z"/>
<path d="M150.9 47.6l.2 .3v-.4zM150.7 47.7l.2-.1 .2 .3zM150.7 47.7v.2h.4z"/>
<path d="M151.1 47.9v.6l.3-.1zM151.1 47.9l.5 .3-.2 .2zM151.1 47.9l.5 .3v-.3z"/>
<path d="M151.1 47.9h.4v-.1zM151.4 47.7l.1 .1-.4 .1zM151.1 47.6v.3l.3-.2z"/>
<path d="M151.1 47.9h.4v-.1zM151.4 47.7l.1 .1-.4 .1zM151.1 47.6v.3l.3-.2z"/>
<path d="M151.1 47.9h.5v-.2zM151.4 47.6l.2 .1-.5 .2zM151.1 47.5v.4l.3-.3z"/>
<path d="M151.1 47.9h.5v-.2zM151.4 47.6l.2 .1-.5 .2zM151.1 47.5v.4l.3-.3z"/>
<path d="M189.1 39.9v.3h.2zM189.1 39.9l.3 .2-.1 .1zM189.1 39.9l.3 .2 .1-.2z"/>
<path d="M189.1 39.9v.5l.3-.1zM189.1 39.9l.4 .2-.1 .2zM189.1 39.9l.4 .2 .1-.2z"/>
<path d="M189.1 39.9v.3h.2zM189.1 39.9l.3 .2-.1 .1zM189.1 39.9l.3 .2 .1-.2z"/>
<path d="M189.1 39.9v.5l.3-.1zM189.1 39.9l.4 .2-.1 .2zM189.1 39.9l.4 .2 .1-.2z"/>
<path d="M193.3 43.9v.3l.4-.3zM193.3 44.2l.4-.3-.2 .5zM193.7 43.9l-.2 .5h.2z"/>
<path d="M193.3 43.9v.3l.4-.3zM193.3 44.2l.4-.3-.2 .5zM193.7 43.9l-.2 .5h.2z"/>
<path d="M193.4 43.9v.2l.3-.2zM193.4 44.1l.3-.2-.2 .3zM193.7 43.9l-.2 .3 .2 .1z"/>
<path d="M193.4 43.9v.2l.3-.2zM193.4 44.1l.3-.2-.2 .3zM193.7 43.9l-.2 .3 .2 .1z"/>
<path d="M193.5 43.6l.2 .3v-.4zM193.5 43.6l.2 .3-.3-.1zM193.4 43.8v.1h.3z"/>
<path d="M193.7 43.9v.4l.2-.1zM193.7 43.9l.3 .2-.1 .1zM193.7 43.9l.3 .2 .1-.2z"/>
<path d="M193.5 43.5l.2 .4v-.4zM193.5 43.5l.2 .4-.4-.2zM193.3 43.7v.2h.4z"/>
<path d="M193.7 43.9v.5h.2zM193.7 43.9l.5 .3-.3 .2zM193.7 43.9l.5 .3v-.3z"/>
<path d="M193.5 43.6l.2 .3v-.4zM193.5 43.6l.2 .3-.3-.1zM193.4 43.8v.1h.3z"/>
<path d="M193.7 43.9v.4l.2-.1zM193.7 43.9l.3 .2-.1 .1zM193.7 43.9l.3 .2 .1-.2z"/>
<path d="M193.5 43.5l.2 .4v-.4zM193.5 43.5l.2 .4-.4-.2zM193.3 43.7v.2h.4z"/>
<path d="M193.7 43.9v.5h.2zM193.7 43.9l.5 .3-.3 .2zM193.7 43.9l.5 .3v-.3z"/>
<path d="M193.7 43.9h.4l-.1-.1zM193.9 43.6l.1 .2-.3 .1zM193.7 43.5v.4l.2-.3z"/>
<path d="M193.7 43.9h.4l-.1-.1zM193.9 43.6l.1 .2-.3 .1zM193.7 43.5v.4l.2-.3z"/>
<path d="M193.7 43.9h.5v-.2zM193.9 43.5l.3 .2-.5 .2zM193.7 43.5v.4l.2-.4z"/>
<path d="M193.7 43.9h.5v-.2zM193.9 43.5l.3 .2-.5 .2zM193.7 43.5v.4l.2-.4z"/>
<path d="M197.8 47.9l.1 .3 .4-.3zM197.9 48.2l.4-.3-.2 .5zM198.3 47.9l-.2 .5 .2 .1z"/>
<path d="M197.8 47.9l.1 .3 .4-.3zM197.9 48.2l.4-.3-.2 .5zM198.3 47.9l-.2 .5 .2 .1z"/>
<path d="M197.9 47.9l.1 .3 .3-.3zM198 48.2l.3-.3-.2 .4zM198.3 47.9l-.2 .4h.2z"/>
<path d="M197.9 47.9l.1 .3 .3-.3zM198 48.2l.3-.3-.2 .4zM198.3 47.9l-.2 .4h.2z"/>
<path d="M198.1 47.7l.2 .2v-.3zM198.1 47.7l.2 .2-.3-.1zM198 47.8l-.1 .1h.4z"/>
<path d="M198.3 47.9v.4h.2zM198.3 47.9l.3 .3-.1 .1zM198.3 47.9l.3 .3 .1-.3z"/>
<path d="M198.1 47.6l.2 .3v-.4zM197.9 47.7l.2-.1 .2 .3zM197.9 47.7l-.1 .2h.5z"/>
<path d="M198.3 47.9v.6l.3-.1zM198.3 47.9l.4 .3-.1 .2zM198.3 47.9l.4 .3 .1-.3z"/>
<path d="M198.1 47.7l.2 .2v-.3zM198.1 47.7l.2 .2-.3-.1zM198 47.8l-.1 .1h.4z"/>
<path d="M198.3 47.9v.4h.2zM198.3 47.9l.3 .3-.1 .1zM198.3 47.9l.3 .3 .1-.3z"/>
<path d="M198.1 47.6l.2 .3v-.4zM197.9 47.7l.2-.1 .2 .3zM197.9 47.7l-.1 .2h.5z"/>
<path d="M198.3 47.9v.6l.3-.1zM198.3 47.9l.4 .3-.1 .2zM198.3 47.9l.4 .3 .1-.3z"/>
<path d="M198.3 47.9h.4l-.1-.1zM198.5 47.7l.1 .1-.3 .1zM198.3 47.6v.3l.2-.2z"/>
<path d="M198.3 47.9h.4l-.1-.1zM198.5 47.7l.1 .1-.3 .1zM198.3 47.6v.3l.2-.2z"/>
<path d="M198.3 47.9h.5l-.1-.2zM198.6 47.6l.1 .1-.4 .2zM198.3 47.5v.4l.3-.3z"/>
<path d="M198.3 47.9h.5l-.1-.2zM198.6 47.6l.1 .1-.4 .2zM198.3 47.5v.4l.3-.3z"/>
<path d="M224.5 39.9v.3h.2zM224.5 39.9l.3 .2-.1 .1zM224.5 39.9l.3 .2 .1-.2z"/>
<path d="M224.5 39.9v.5l.3-.1zM224.5 39.9l.4 .2-.1 .2zM224.5 39.9l.4 .2 .1-.2z"/>
<path d="M224.5 39.9v.3h.2zM224.5 39.9l.3 .2-.1 .1zM224.5 39.9l.3 .2 .1-.2z"/>
<path d="M224.5 39.9v.5l.3-.1zM224.5 39.9l.4 .2-.1 .2zM224.5 39.9l.4 .2 .1-.2z"/>
<path d="M228.7 43.9v.3l.4-.3zM228.7 44.2l.4-.3-.2 .5zM229.1 43.9l-.2 .5h.2z"/>
<path d="M228.7 43.9v.3l.4-.3zM228.7 44.2l.4-.3-.2 .5zM229.1 43.9l-.2 .5h.2z"/>
<path d="M228.7 43.9l.1 .2 .3-.2zM228.8 44.1l.3-.2-.1 .3zM229.1 43.9l-.1 .3 .1 .1z"/>
<path d="M228.7 43.9l.1 .2 .3-.2zM228.8 44.1l.3-.2-.1 .3zM229.1 43.9l-.1 .3 .1 .1z"/>
<path d="M229 43.6l.1 .3v-.4zM228.8 43.8l.2-.2 .1 .3zM228.8 43.8l-.1 .1h.4z"/>
<path d="M229.1 43.9v.4l.2-.1zM229.1 43.9l.3 .2-.1 .1zM229.1 43.9l.3 .2 .1-.2z"/>
<path d="M228.9 43.5l.2 .4v-.4zM228.9 43.5l.2 .4-.4-.2zM228.7 43.7v.2h.4z"/>
<path d="M229.1 43.9v.5h.3zM229.1 43.9l.4 .3-.1 .2zM229.1 43.9l.4 .3 .1-.3z"/>
<path d="M229 43.6l.1 .3v-.4zM228.8 43.8l.2-.2 .1 .3zM228.8 43.8l-.1 .1h.4z"/>
<path d="M229.1 43.9v.4l.2-.1zM229.1 43.9l.3 .2-.1 .1zM229.1 43.9l.3 .2 .1-.2z"/>
<path d="M228.9 43.5l.2 .4v-.4zM228.9 43.5l.2 .4-.4-.2zM228.7 43.7v.2h.4z"/>
<path d="M229.1 43.9v.5h.3zM229.1 43.9l.4 .3-.1 .2zM229.1 43.9l.4 .3 .1-.3z"/>
<path d="M229.1 43.9h.4l-.1-.1zM229.3 43.6l.1 .2-.3 .1zM229.1 43.5v.4l.2-.3z"/>
<path d="M229.1 43.9h.4l-.1-.1zM229.3 43.6l.1 .2-.3 .1zM229.1 43.5v.4l.2-.3z"/>
<path d="M229.1 43.9h.5l-.1-.2zM229.4 43.5l.1 .2-.4 .2zM229.1 43.5v.4l.3-.4z"/>
<path d="M229.1 43.9h.5l-.1-.2zM229.4 43.5l.1 .2-.4 .2zM229.1 43.5v.4l.3-.4z"/>
<path d="M233.2 47.9l.1 .3 .4-.3zM233.3 48.2l.4-.3-.2 .5zM233.7 47.9l-.2 .5 .2 .1z"/>
<path d="M233.2 47.9l.1 .3 .4-.3zM233.3 48.2l.4-.3-.2 .5zM233.7 47.9l-.2 .5 .2 .1z"/>
<path d="M233.4 47.9v.3l.3-.3zM233.4 48.2l.3-.3-.2 .4zM233.7 47.9l-.2 .4h.2z"/>
<path d="M233.4 47.9v.3l.3-.3zM233.4 48.2l.3-.3-.2 .4zM233.7 47.9l-.2 .4h.2z"/>
<path d="M233.5 47.7l.2 .2v-.3zM233.5 47.7l.2 .2-.3-.1zM233.4 47.8v.1h.3z"/>
<path d="M233.7 47.9v.4h.2zM233.7 47.9l.3 .3-.1 .1zM233.7 47.9l.3 .3 .1-.3z"/>
<path d="M233.5 47.6l.2 .3v-.4zM233.5 47.6l.2 .3-.4-.2zM233.3 47.7l-.1 .2h.5z"/>
<path d="M233.7 47.9v.6l.2-.1zM233.7 47.9l.4 .3-.2 .2zM233.7 47.9l.4 .3 .1-.3z"/>
<path d="M233.5 47.7l.2 .2v-.3zM233.5 47.7l.2 .2-.3-.1zM233.4 47.8v.1h.3z"/>
<path d="M233.7 47.9v.4h.2zM233.7 47.9l.3 .3-.1 .1zM233.7 47.9l.3 .3 .1-.3z"/>
<path d="M233.5 47.6l.2 .3v-.4zM233.5 47.6l.2 .3-.4-.2zM233.3 47.7l-.1 .2h.5z"/>
<path d="M233.7 47.9v.6l.2-.1zM233.7 47.9l.4 .3-.2 .2zM233.7 47.9l.4 .3 .1-.3z"/>
<path d="M233.7 47.9h.4l-.1-.1zM233.9 47.7l.1 .1-.3 .1zM233.7 47.6v.3l.2-.2z"/>
<path d="M233.7 47.9h.4l-.1-.1zM233.9 47.7l.1 .1-.3 .1zM233.7 47.6v.3l.2-.2z"/>
<path d="M233.7 47.9h.5l-.1-.2zM233.9 47.6l.2 .1-.4 .2zM233.7 47.5v.4l.2-.3z"/>
<path d="M233.7 47.9h.5l-.1-.2zM233.9 47.6l.2 .1-.4 .2zM233.7 47.5v.4l.2-.3z"/>
</g>
<g font-size="6.2">
<text x="45.2" y="149.9">M8</text>
<text x="94.5" y="149.9">M9</text>
<text x="142.5" y="149.9">M10</text>
</g>
<g font-size="5.7">
<text x="191.2" y="149.6">M1</text>
<text x="226.5" y="149.6">M1</text>
</g>
<g font-size="4.4">
<text x="31.8" y="88.9">50-AC3</text>
<text x="34.9" y="86.1">K8</text>
<text x="80.8" y="88.9">50-AC3</text>
<text x="84" y="86.1">K9</text>
<text x="129.8" y="88.9">50-AC3</text>
<text x="133" y="86.1">K10</text>
<text x="178.9" y="110.4">K11</text>
<text x="213.8" y="110.4">K12</text>
<text x="190.5" y="142.5">V1</text>
<text x="225.8" y="142.5">V1</text>
<text x="187" y="144.6">U1</text>
<text x="197.2" y="144.3">W1</text>
<text x="222.6" y="144.6">U1</text>
<text x="232.5" y="144.3">W1</text>
</g>
<g font-size="4">
<text x="187.3" y="71.6">I&gt;</text>
<text x="191.9" y="71.6">I&gt;</text>
<text x="196.5" y="71.6">I&gt;</text>
<text x="223" y="71.6">I&gt;</text>
<text x="227.5" y="71.6">I&gt;</text>
<text x="232.1" y="71.6">I&gt;</text>
</g>
<g font-size="3.9">
<text x="41.6" y="100.5">F1</text>
<text x="90.8" y="100.5">F1</text>
<text x="139.9" y="100.5">F1</text>
<text x="50.8" y="105">F2</text>
<text x="99.9" y="105">F2</text>
<text x="149.1" y="105">F2</text>
</g>
<g font-size="3.8">
<text x="42.3" y="155.8">18.5KW</text>
<text x="93.3" y="155.8">15KW</text>
<text x="142.5" y="155.8">15KW</text>
<text x="179" y="155.8">2.2KW-4A RIGHT</text>
<text x="214.4" y="155.8">2.2KW-4A RIGHT</text>
</g>
<g font-size="3">
<text x="54.6" y="148.3">SUPPLAY FAN 1 LEFT</text>
<text x="104.7" y="148.3">PUMP1</text>
<text x="154.1" y="148.3">PUMP2</text>
<text x="22.1" y="179">OWNER :</text>
<text x="88.4" y="179">Project:</text>
<text x="121.3" y="179">CONTRACTOR :</text>
</g>
<text font-size="2.6" x="36.8" y="39.1">400/230VAC,50Hz,3p+N+PE,10KA/1Sec</text>
<g font-size="2.3">
<text x="24.6" y="40.6">R11</text>
<text x="252.2" y="40.6">R11</text>
<text x="24.6" y="44.6">S11</text>
<text x="252.2" y="44.6">S11</text>
<text x="24.6" y="48.7">T11</text>
<text x="252.2" y="48.7">T11</text>
<text x="23.9" y="160.5">MP</text>
<text x="254.4" y="160.5">MP</text>
<text x="23.9" y="166.6">PE</text>
<text x="254.4" y="166.5">PE</text>
</g>
<g font-size="2">
<text x="24.5" y="55.3">W:3*(1*6mm2)</text>
<text x="73.7" y="55.3">W:3*(1*6mm2)</text>
<text x="122.8" y="55.3">W:3*(1*6mm2)</text>
<text x="172.4" y="55.3">3*(1*1.5mm2)</text>
<text x="207.8" y="55.3">3*(1*1.5mm2)</text>
<text x="180.2" y="70.4">4-6A</text>
<text x="180.3" y="67.6">FR8</text>
<text x="215.6" y="70.4">4-6A</text>
<text x="215.7" y="67.6">FR9</text>
<text x="28.6" y="100.5">VFD4</text>
<text x="77.8" y="100.5">VFD4</text>
<text x="126.9" y="100.5">VFD4</text>
<text x="27.7" y="103.4">18KW</text>
<text x="76.8" y="103.4">18KW</text>
<text x="126" y="103.4">22KW</text>
<text x="24.3" y="133.5">W:3*(1*6mm2)</text>
<text x="73.5" y="133.5">W:3*(1*6mm2)</text>
<text x="122.7" y="133.5">W:3*(1*6mm2)</text>
</g>
<g font-size="1.5">
<text x="183.7" y="177.8">SCALE:</text>
<text x="198.9" y="177.8">NTS</text>
<text x="204.9" y="177.8">FORMAT:</text>
<text x="212.9" y="177.8">A4</text>
<text x="221.2" y="177.9">STATUS:</text>
<text x="242.3" y="177.7">SHEET</text>
<text x="248.8" y="177.7">3</text>
<text x="251.2" y="177.7">OF 19</text>
<text x="183.7" y="184.4">CHECKED BY:</text>
<text x="183.7" y="181">DRAWN BY:</text>
<text x="205.3" y="184.1">DATE:</text>
<text x="205.3" y="180.8">DATE:</text>
<text x="221.1" y="180.8">TITLE:</text>
<text x="255.3" y="181.4">REV</text>
<text x="255.6" y="183.5">NO.</text>
<text x="183.7" y="190.7">CO. APP.</text>
<text x="183.7" y="187.6">CHECKED BY:</text>
<text x="205.3" y="190.6">DATE:</text>
<text x="205.3" y="187.4">DATE:</text>
<text x="221.1" y="187.4">DOC NO.:</text>
<text x="256.9" y="189.2">2</text>
</g>
<g font-size="1.4">
<text x="32" y="23.7">1</text>
<text x="61" y="23.7">2</text>
<text x="90" y="23.7">3</text>
<text x="118.9" y="23.7">4</text>
<text x="147.9" y="23.7">5</text>
<text x="176.9" y="23.7">6</text>
<text x="205.9" y="23.7">7</text>
<text x="234.9" y="23.7">8</text>
<text x="260.4" y="29.9">F</text>
<text x="19.1" y="31.3">F</text>
<text x="19" y="57.7">E</text>
<text x="260.3" y="57.7">E</text>
<text x="19" y="88.2">D</text>
<text x="260.4" y="88.2">D</text>
<text x="18.9" y="118.7">C</text>
<text x="260" y="118.7">C</text>
<text x="18.9" y="149.2">B</text>
<text x="260.2" y="147.9">B</text>
<text x="18.9" y="179.7">A</text>
<text x="260.1" y="179.1">A</text>
<text x="32" y="193.4">1</text>
<text x="61" y="193.4">2</text>
<text x="90" y="193.4">3</text>
<text x="119.6" y="193.4">4</text>
<text x="148.6" y="193.4">5</text>
<text x="177.2" y="193.4">6</text>
<text x="205.9" y="193.4">7</text>
<text x="235.8" y="193.4">8</text>
</g>
<g font-size="1.1">
<text x="205.5" y="68.9">AUX</text>
<text x="240.9" y="68.9">AUX</text>
</g>
</svg>
